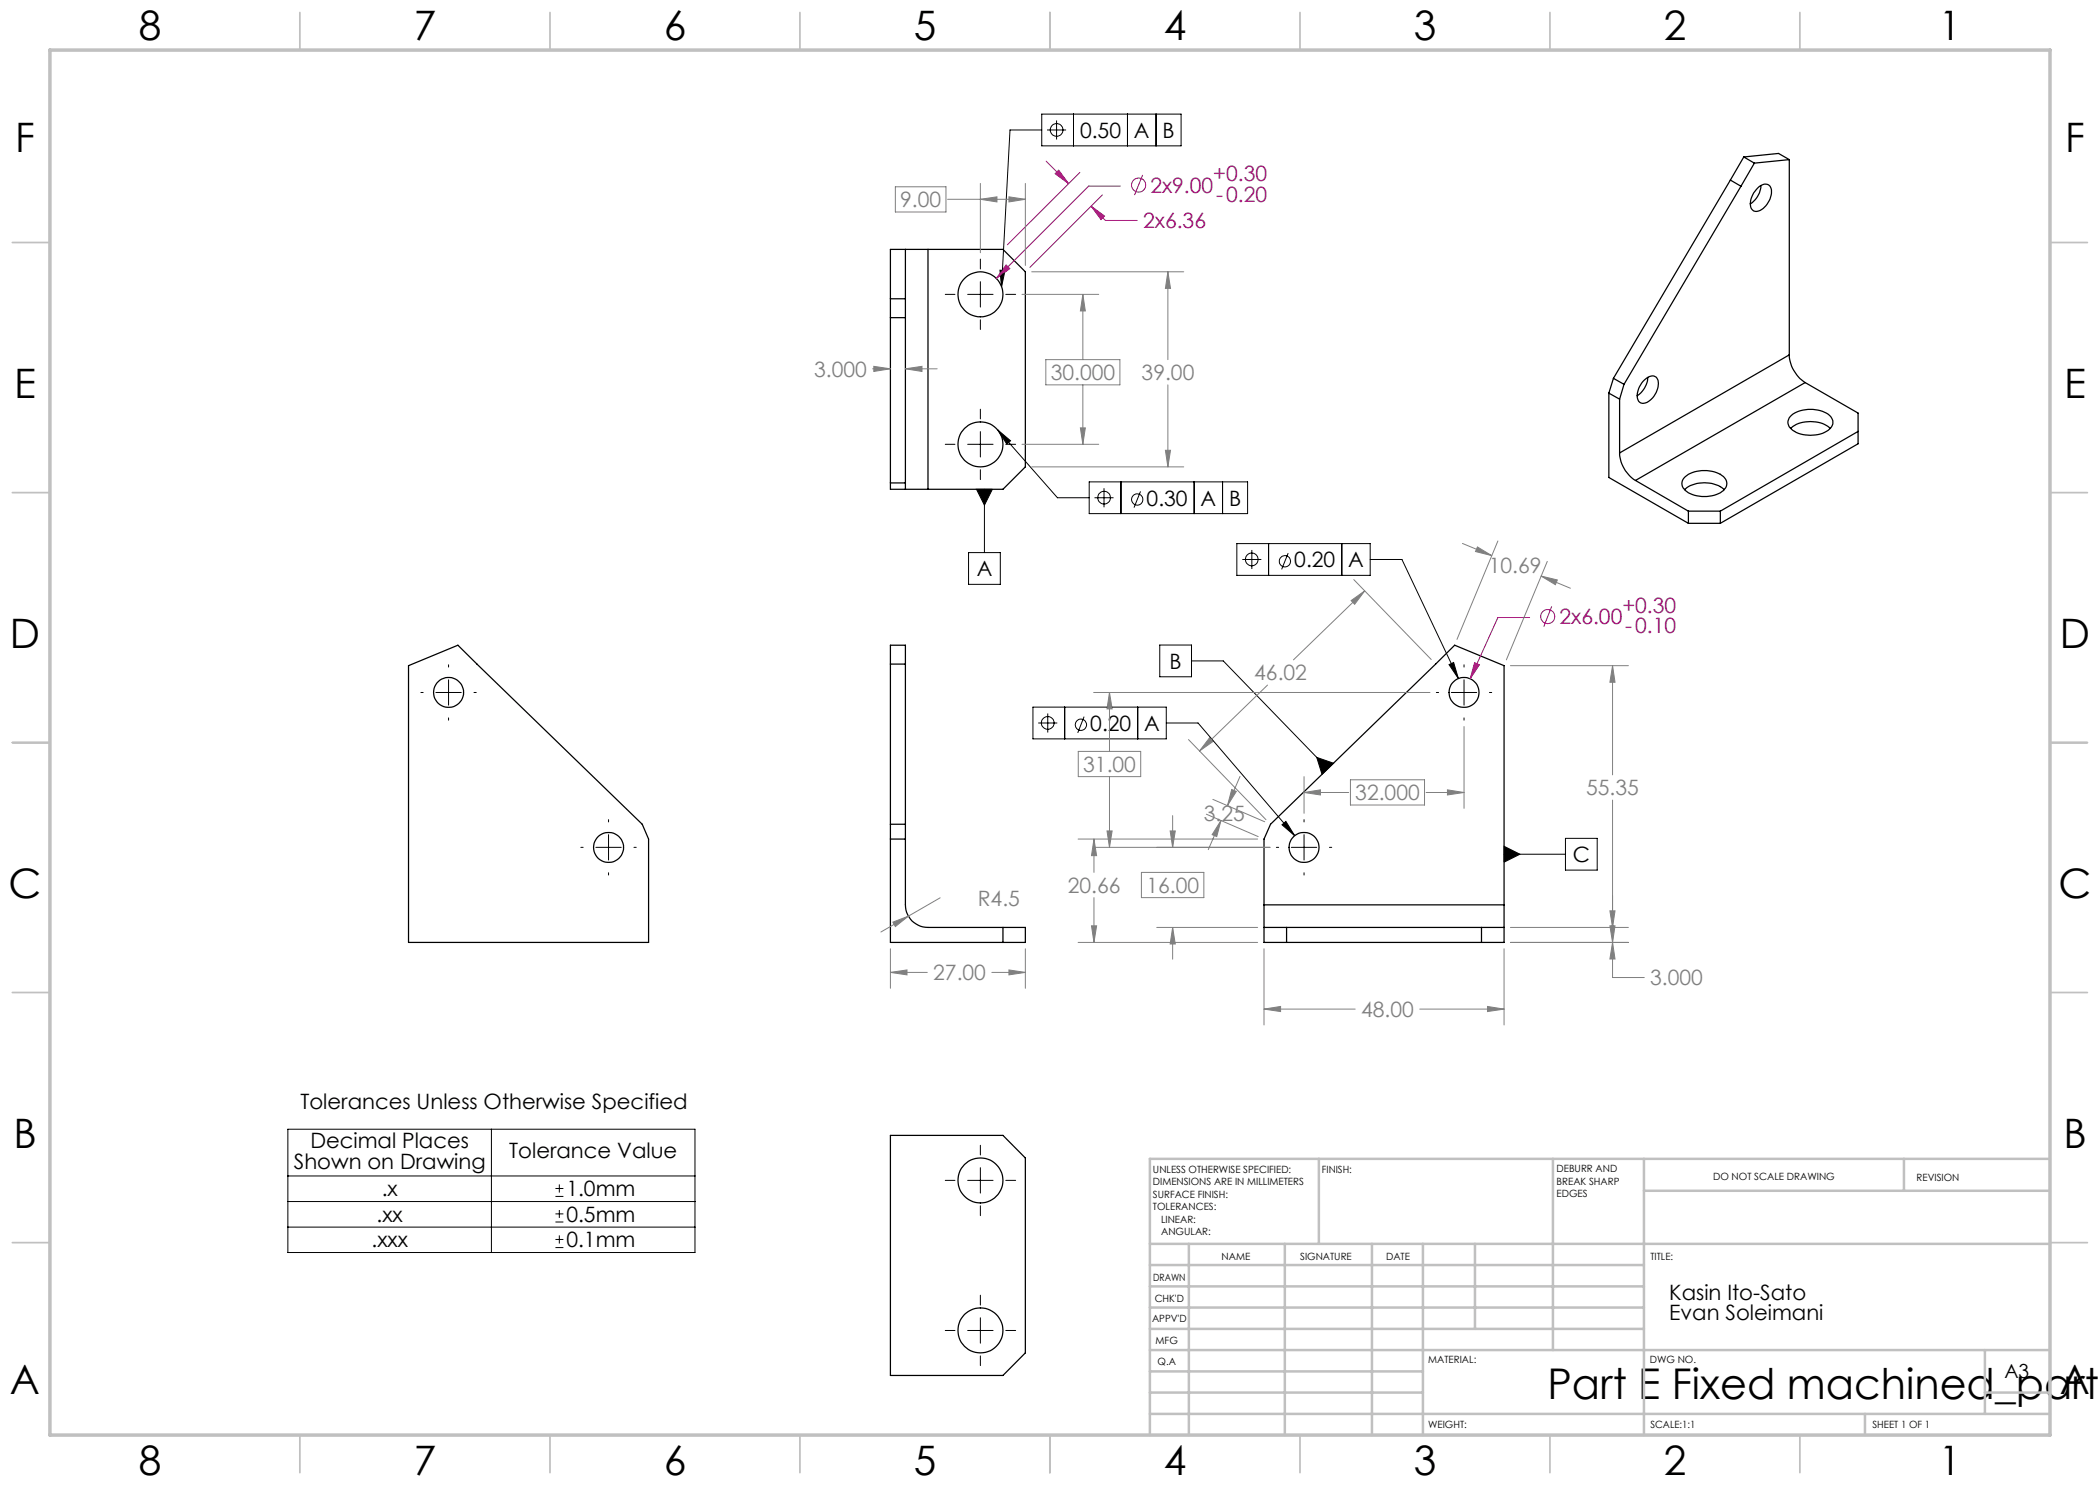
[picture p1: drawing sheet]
<svg xmlns="http://www.w3.org/2000/svg" width="420mm" height="297mm" viewBox="0 0 420 297" stroke-linecap="round" stroke-linejoin="round" font-family="sans-serif">
<g fill="none" stroke="#000" stroke-width=".25">
<path d="M346.1 36l2.1 1.2M346.1 36l-23.4 39.7M348.2 37.2l-23.4 39.7M348.8 31.4l2.1 1.2M348.8 31.4l-2.7 4.6M348.8 31.4l6.9-.7 2.2 1.2M350.9 32.6l-2.7 4.6M351.8 37.4a1.42 1.42 0 0 1 2.4 .3 4.3 4.3 0 0 1-2.7 4.6 1.33 1.33 0 0 1-1.4-1.9 4.9 4.9 0 0 1 1.7-3zM352.2 37.1a4.6 4.6 0 0 1-2.1 3.7M357.9 31.9l-7 .7M357.9 31.9v39.1M178.1 59.8h3"/>
<path d="M181.1 49.9h4.5M181.1 49.9h-3v48h3M181.1 49.9v48M185.6 49.9h15l4.5 4.5v39l-4.5 4.5h-15M185.6 49.9v48M178.1 63.5h3M321.8 78.6l2.1 1.2M321.8 78.6v16.9l15.9 9.2M322.7 75.7l2.1 1.2M322.7 75.7l-.9 2.9M323.9 79.8v10.8M324.8 76.9l-.9 2.9"/>
<path d="M328.9 76a1.67 1.67 0 0 1 2.5-.4 3.7 3.7 0 0 1-1.1 4.2 1.71 1.71 0 0 1-2.6 .5 3.8 3.8 0 0 1 1.2-4.3zM329.6 75.5a4.8 4.8 0 0 1-2.2 3.7M357.9 71a7 7 0 0 0 3.1 5.5M357.9 71l-34 19.6M361 76.5l10.6 6.1v6.2l-27.5 15.9M361 76.5l-33.9 19.6M178.1 96.6h3M181.1 97.9h4.5M323.9 90.6a6.9 6.9 0 0 0 3.2 5.5M327.1 96.1l10.6 6.1M336.8 95.6a6.3 6.3 0 0 1 6.5-1.1 2.39 2.39 0 0 1 2 2.8 4.7 4.7 0 0 1-4.4 2 4.7 4.7 0 0 1-4.4-2l-.1-.9zM336.9 97.9a6.4 6.4 0 0 1 7.9 0"/>
<path d="M358.1 85.7a6.4 6.4 0 0 1 7.9 0M358.3 83.1a6.5 6.5 0 0 1 7.8 .2 1.84 1.84 0 0 1-.8 3 6.7 6.7 0 0 1-7-.5 1.69 1.69 0 0 1 0-2.7zM371.6 86.3l-27.5 15.9M337.7 102.2v2.5M337.7 102.2h6.4M337.7 104.7h6.4M344.1 102.2v2.5M81.7 133.1l9.9-4.1 36.8 35.8 1.3 3v20.7h-48zM178.1 129h3v52a4.5 4.5 0 0 0 4.5 4.5h19.5v3h-27zM178.1 132.8h3M178.1 167.8h3M178.1 164.8h3"/>
<path d="M200.6 185.5v3M252.8 181v4.5M252.8 185.5v3h48v-3M252.8 185.5h48M252.8 181v-13.2l1.3-3 36.8-35.8 9.9 4.1v47.9M252.8 181h48M257.3 185.5v3M296.3 185.5v3M300.8 181v4.5M178.1 227.1h22.5l4.5 4.5v39l-4.5 4.5h-22.5z"/>
<circle cx="196.1" cy="58.9" r="4.5"/>
<circle cx="196.1" cy="88.9" r="4.5"/>
<circle cx="89.7" cy="138.5" r="3"/>
<circle cx="292.8" cy="138.5" r="3"/>
<circle cx="121.7" cy="169.5" r="3"/>
<circle cx="260.8" cy="169.5" r="3"/>
<circle cx="196.1" cy="236.1" r="4.5"/>
<circle cx="196.1" cy="266.1" r="4.5"/>
</g>
<g fill="none" stroke="#a0006e" stroke-width=".2">
<path d="M209.2 32.2l4.5 4.5M211.7 34l2 2.7-2.7-2zM216 34.5l-14.5 14.5M220.5 39l-14.5 14.5M224.1 37.2h-6.4l-18.5 18.5M228.5 35l-1.6 4M201.2 53l.8 .7-2.8 2zM218.2 41.2l2.7 2-.7 .7zM218.2 41.2l2.9 2.9h6.3M294.9 132.5l1 .5-1.9 2.7zM305.9 123.5h-6.3l-5.6 12.2M310.3 121.3l-1.5 4"/>
<circle cx="227.7" cy="37" r="1.41"/>
<circle cx="309.6" cy="123.3" r="1.42"/>
</g>
<g fill="none" stroke="#000" stroke-width=".2">
<path d="M208.4 26h-6.4l-1.7 31.4M208.4 22.8h27.8v6.4h-27.8zM209.4 26h3.8M211.3 24.1v3.8M214.7 22.8v6.4M225.5 22.8v6.4M231.2 22.8v6.4M189.1 58.9h1.9M193.5 58.9h5.1M196.1 51.8v2M196.1 56.3v5.1M200 54l1 .1-.7 3.3z"/>
<path d="M201.2 58.9h1.9M196.1 64v1.9M189.1 88.9h1.9M193.5 88.9h5.1M195.3 97.9h3.2l-1.6 3.1zM196.1 81.8v2M196.1 86.3v5.1M196.1 93.9v2M196.9 97.9v12.6M199.6 86l2.5 2.2-.7 .6zM199.6 86l11.9 13.6h6.3M201.2 88.9h1.9"/>
<path d="M217.8 96.4h31.7v6.3h-31.7zM218.9 99.6h3.8M220.8 97.6v3.9M224.2 96.4v6.3M228.1 98.3l-1.3 3.2M238.8 96.4v6.3M244.5 96.4v6.3M193.7 110.5h6.4v6.4h-6.4zM247.4 108.7h26.6v6.4h-26.6zM248.5 111.9h3.8M250.4 110v3.8M253.7 108.7v6.4"/>
<path d="M257.6 110.6l-1.3 3.3M268.4 108.7v6.4M274 111.9h6.4l11.3 23.8M84.2 138.5h.4M87.2 138.5h5.1M89.7 133v.4M89.7 136v5M94.8 138.5h.4M232 129h6.3v6.4h-6.3zM238.3 132.2h6.4l20.8 21.5M287.3 138.5h.4M289.8 132.9l.9-.4 1 3.2z"/>
<path d="M290.3 138.5h5M292.8 133v.4M292.8 136v5M297.9 138.5h.4M89.7 143.6v.4M206.6 141.4h26.7v6.4h-26.7zM207.6 144.6h3.9M209.5 142.7v3.8M212.9 141.4v6.4M216.8 143.3l-1.3 3.3M227.5 141.4v6.4M233.3 144.6h6.3l19.3 22.5"/>
<path d="M263.3 151.5l3.4 1.1-2.3 2.3zM292.8 143.6v.4M116.2 169.5h.4M119.2 169.5h5M121.7 163.9v.5M121.7 166.9v5.1M121.7 174.6v.4M126.8 169.5h.4M255.3 169.5h.4M256.4 165l.8-.7 1.7 2.8zM258.3 169.5h5M260.8 163.9v.5"/>
<path d="M260.8 166.9v5.1M260.8 174.6v.4M265.9 169.5h.4M300.8 169.3l3.2 1.5-3.2 1.6zM300.8 170.8h12.3M313.1 167.7h6.3v6.3h-6.3zM57.6 225.8h81.4v24.7h-81.4zM57.6 235.2h81.4M98.3 225.8v24.7M111.1 239.3h1.6M111.1 237.7h1.6M111.9 236.9v1.6"/>
<path d="M189.1 236.1h1.9M193.5 236.1h5.1M196.1 229.1v1.9M196.1 233.5v5.1M201.2 236.1h1.9M57.6 240.3h81.4M57.6 245.4h81.4M111.1 244.4h1.6M111.1 242.8h1.6M111.1 249.5h1.6M111.1 247.9h1.6M111.9 242v1.6"/>
<path d="M111.9 247.1v1.6M196.1 241.2v1.9M196.1 259v2M189.1 266.1h1.9M193.5 266.1h5.1M196.1 263.6v5M196.1 271.2v1.9M201.2 266.1h1.9"/>
<circle cx="211.3" cy="26" r="1.27"/>
<circle cx="220.8" cy="99.5" r="1.27"/>
<circle cx="227.4" cy="99.9" r="1.13"/>
<circle cx="250.4" cy="111.9" r="1.28"/>
<circle cx="257" cy="112.3" r="1.14"/>
<circle cx="209.6" cy="144.6" r="1.27"/>
<circle cx="216.2" cy="144.9" r="1.13"/>
</g>
<g fill="none" stroke="#808080" stroke-width=".2">
<path d="M179.1 37.4h10.1v5h-10.1zM189.5 39.9h15.6M196.1 39.9l3.3-.5v1zM196.1 36.7v13.8M201.8 39.4l3.3 .5-3.3 .5zM205.1 36.7v16.4M204.4 58.9h15.3M206.3 54.4h30.4M216.6 58.9l.5 3.3h-1zM216.6 58.9v13M233.6 54.4l.5 3.3h-1zM233.6 54.4v17.5"/>
<path d="M174.5 73.8h3.6M174.8 73.3l3.3 .5-3.3 .5zM181.1 73.8l3.3-.5v1zM181.1 73.8h6.3M209.2 71.9h14.8v5.1h-14.8zM216.6 77v11.9M233.6 77v16.4M204.4 88.9h15.3M206.3 93.4h30.4M216.1 85.6h1l-.5 3.3zM233.1 90.1h1l-.5 3.3zM270.8 115.9l15.4 16"/>
<path d="M272.9 118.2l-14.2 13.8M292.5 108.7l5.8 2.4M295.5 109.4l2.8 1.7-3.2-.8zM299.6 108.2l-8.2 19.7M308.2 115.2l3.3 .8-.4 .9zM308.2 115.2l5.9 2.4M309.5 112.3l-8.2 19.7M218.7 138.5h67.3M221.9 138.5l.5 3.3h-1zM221.9 138.5v11.8M253.5 137l-13.6 13.2M270.2 120.1l2.7-1.9-2 2.7z"/>
<path d="M302.1 133.1h23.6M322.5 133.1l.5 3.4h-1zM322.5 133.1v21.9M215.7 150.3h12.4v5h-12.4zM221.9 155.3v14.2M237.7 147.9l15.5 16M241.9 147.5l.7 .8-2.7 1.9zM242.6 159.9l10.3 4.5M246.3 157.9l1 .4-1.8 2.8zM248 155.3l-2.5 5.8M260.8 158.5l3.3-.5v1zM260.8 155.3v7.4"/>
<path d="M260.8 158.5h8.9M270.1 156h14.8v5h-14.8zM285.2 158.5h7.6M289.5 158l3.3 .5-3.3 .5zM292.8 145.3v16.4M188 179.6l-6.3 3.6M215.6 167.8h35.9M218.7 169.5h35.3M218.8 167.8l.5 3.3h-1zM218.8 167.8v6.7M218.8 179.5v9M221.4 166.2h1l-.5 3.3z"/>
<path d="M228.3 174.5h12.5v5h-12.5zM234 166.2h1.1l-.6 3.3zM234.5 163.1v6.4M241.3 162.8l10.3 4.5M244.2 164.1l-.9 3.2-.9-.4zM244.2 164.1l-2.5 5.8M322.5 160v35.5h6.4M178.1 194.5l3.3-.5v1zM178.1 189.8v7.9M178.1 194.5h7.4M178.6 184.4l3.1-1.2-2.6 2.1zM181.7 183.2l-5.5 3.2"/>
<path d="M198.4 194.5h6.7M201.8 194l3.3 .5-3.3 .5zM205.1 189.8v7.9M215.6 188.5h35.9M218.3 185.2h1l-.5 3.3zM231.4 185.5h20.1M234.5 185.5l.6 3.3h-1.1zM234.5 185.5v6.3M252.8 189.8v15.2M300.8 189.8v15.2M302.1 185.5h23.6M302.1 188.5h23.6"/>
<path d="M322 182.2h1l-.5 3.3zM322 185.2h1l-.5 3.3zM322.5 188.5l.5 3.3h-1zM252.8 201.8l3.3-.5v1zM252.8 201.8h18.2M284 201.8h16.8M297.5 201.3l3.3 .5-3.3 .5z"/>
</g>
<g fill="none" stroke="#c0c0c0" stroke-width=".35">
<path d="M60 2.5v7.5M110 2.5v7.5M160 2.5v7.5M210 2.5v7.5M260 2.5v7.5M310 2.5v7.5M360 2.5v7.5M2.5 48.5h7.5M410 48.5h7.5M2.5 98.5h7.5M410 98.5h7.5M2.5 148.5h7.5"/>
<path d="M410 148.5h7.5M2.5 198.5h7.5M410 198.5h7.5M2.5 248.5h7.5M410 248.5h7.5M60 287v7.5M110 287v7.5M160 287v7.5M210 287v7.5M260 287v7.5M310 287v7.5M360 287v7.5"/>
</g>
<g fill="none" stroke="#c0c0c0" stroke-width=".5">
<path d="M263.8 231.8v17M310.6 231.8v38.2M328.8 231.8v55.2M328.8 238.2h81.2M380.8 231.8v6.4M410 231.8h-180v55.2M230 248.8h180M230 257.3h98.8M230 253h98.8M237.8 248.8v38.2M257 248.8v38.2M274.4 248.8v38.2"/>
<path d="M284.6 248.8v38.2M295 248.8v17M230 265.8h98.8M230 261.5h98.8M230 278.5h54.6M230 274.3h54.6M230 270h180M397 278.5h13M397 270v12.8M230 282.8h180M373 282.8v4.2"/>
</g>
<path d="M10 10h400v277h-400z" fill="none" stroke="#c0c0c0" stroke-width=".7"/>
<path d="M256.4 165l.8-.7 1.7 2.8zM289.8 132.9l.9-.4 1 3.2zM263.3 151.5l1.1 3.4 2.3-2.3zM300.8 169.3l3.2 1.5-3.2 1.6zM200 54l1 .1-.7 3.3zM199.6 86l2.5 2.2-.7 .6zM195.3 97.9l1.6 3.1 1.6-3.1z" fill="#000"/>
<path d="M294.9 132.5l-.9 3.2 1.9-2.7zM218.2 41.2l2.7 2-.7 .7zM211.7 34l2 2.7-2.7-2zM201.2 53l-2 2.7 2.8-2z" fill="#a0006e"/>
<path d="M178.6 184.4l.5 .9 2.6-2.1zM178.1 194.5l3.3-.5v1zM201.8 194l3.3 .5-3.3 .5zM234.5 185.5l.6 3.3h-1.1zM234 166.2h1.1l-.6 3.3zM260.8 158.5l3.3-.5v1zM289.5 158l3.3 .5-3.3 .5zM221.4 166.2h1l-.5 3.3zM221.9 138.5l.5 3.3h-1zM322 182.2h1l-.5 3.3zM322.5 188.5l.5 3.3h-1zM252.8 201.8l3.3-.5v1zM297.5 201.3l3.3 .5-3.3 .5zM322.5 133.1l.5 3.4h-1zM322 185.2h1l-.5 3.3zM218.3 185.2h1l-.5 3.3zM218.8 167.8l.5 3.3h-1zM244.2 164.1l-.9 3.2-.9-.4zM246.3 157.9l1 .4-1.8 2.8zM295.5 109.4l2.8 1.7-3.2-.8zM308.2 115.2l3.3 .8-.4 .9zM241.9 147.5l.7 .8-2.7 1.9zM270.2 120.1l2.7-1.9-2 2.7zM233.1 90.1h1l-.5 3.3zM233.6 54.4l.5 3.3h-1zM216.6 58.9l.5 3.3h-1zM216.1 85.6h1l-.5 3.3zM196.1 39.9l3.3-.5v1zM201.8 39.4l3.3 .5-3.3 .5zM174.8 73.3l3.3 .5-3.3 .5zM181.1 73.8l3.3-.5v1z" fill="#808080"/>
<text font-size="8.5" x="309.5" y="279.7">Part E Fixed machined_part</text>
<g font-size="8.1">
<text x="27.7" y="8">8</text>
<text x="82.7" y="8">7</text>
<text x="132.7" y="8">6</text>
<text x="182.7" y="8">5</text>
<text x="232.7" y="8">4</text>
<text x="282.7" y="8">3</text>
<text x="332.7" y="8">2</text>
<text x="387.7" y="8">1</text>
<text x="3" y="30.4">F</text>
<text x="413" y="30.4">F</text>
<text x="2.8" y="79.6">E</text>
<text x="412.8" y="79.6">E</text>
<text x="2" y="129.6">D</text>
<text x="412" y="129.6">D</text>
<text x="1.7" y="179.6">C</text>
<text x="411.7" y="179.6">C</text>
<text x="2.7" y="229.6">B</text>
<text x="412.7" y="229.6">B</text>
<text x="2" y="278.9">A</text>
<text x="412" y="278.9">A</text>
<text x="27.7" y="295">8</text>
<text x="82.7" y="295">7</text>
<text x="132.7" y="295">6</text>
<text x="182.7" y="295">5</text>
<text x="232.7" y="295">4</text>
<text x="282.7" y="295">3</text>
<text x="332.7" y="295">2</text>
<text x="387.7" y="295">1</text>
</g>
<g font-size="4.2">
<text x="216" y="27.6">0.50</text>
<text x="226.8" y="27.6">A</text>
<text x="232.5" y="27.6">B</text>
<text x="229.3" y="101.1">0.30</text>
<text x="240.1" y="101.1">A</text>
<text x="245.8" y="101.1">B</text>
<text x="258.9" y="113.5">0.20</text>
<text x="269.7" y="113.5">A</text>
<text x="195.4" y="115.3">A</text>
<text x="233.9" y="133.8">B</text>
<text x="218.1" y="146.2">0.20</text>
<text x="228.8" y="146.2">A</text>
<text x="314.6" y="172.4">C</text>
<text x="60.1" y="221.9">Tolerances Unless Otherwise Specified</text>
<text x="58.8" y="233.8">Shown on Drawing</text>
<text x="62.1" y="229.6">Decimal Places</text>
<text x="101.8" y="231.6">Tolerance Value</text>
<text x="76.3" y="239.3">.x</text>
<text x="113.3" y="239.3">1.0mm</text>
<text x="75.3" y="244.4">.xx</text>
<text x="113.3" y="244.4">0.5mm</text>
<text x="74.3" y="249.5">.xxx</text>
<text x="113.3" y="249.5">0.1mm</text>
<text x="333.8" y="259.9">Kasin Ito-Sato</text>
<text x="333.8" y="264.1">Evan Soleimani</text>
</g>
<g font-size="4.2" fill="#808080">
<text x="180" y="41.5">9.00</text>
<text x="162.8" y="75.4">3.000</text>
<text x="210.1" y="76">30.000</text>
<text x="228.3" y="76">39.00</text>
<text x="297.8" y="114.6">10.69</text>
<text x="250.8" y="136.1">46.02</text>
<text x="216.6" y="154.4">31.00</text>
<text x="271.1" y="160.1">32.000</text>
<text x="317.2" y="159.1">55.35</text>
<text x="240.8" y="164.1">3.25</text>
<text x="213.5" y="178.6">20.66</text>
<text x="229.3" y="178.6">16.00</text>
<text x="195.6" y="181.2">R4.5</text>
<text x="186.6" y="196.1">27.00</text>
<text x="330" y="197.1">3.000</text>
<text x="272.2" y="203.4">48.00</text>
</g>
<g font-size="4.2" fill="#a0006e">
<text x="230.1" y="38.5">2x9.00</text>
<text x="242.7" y="36.3">+0.30</text>
<text x="243.2" y="40.4">-0.20</text>
<text x="228.6" y="45.7">2x6.36</text>
<text x="311.9" y="124.8">2x6.00</text>
<text x="324.5" y="122.6">+0.30</text>
<text x="325.1" y="126.7">-0.10</text>
</g>
<text font-size="3.9" x="400.9" y="275.5">A3</text>
<g font-size="2">
<text x="230.6" y="234.6">UNLESS OTHERWISE SPECIFIED:</text>
<text x="230.6" y="237.1">DIMENSIONS ARE IN MILLIMETERS</text>
<text x="230.6" y="239.6">SURFACE FINISH:</text>
<text x="264.4" y="234.6">FINISH:</text>
<text x="311.3" y="234.5">DEBURR AND</text>
<text x="311.3" y="237">BREAK SHARP</text>
<text x="311.3" y="239.5">EDGES</text>
<text x="342.6" y="236">DO NOT SCALE DRAWING</text>
<text x="383.3" y="236.2">REVISION</text>
<text x="230.6" y="242.1">TOLERANCES:</text>
<text x="232.2" y="244.6">LINEAR:</text>
<text x="232.2" y="247.1">ANGULAR:</text>
<text x="244.3" y="252">NAME</text>
<text x="260" y="251.9">SIGNATURE</text>
<text x="277.2" y="251.9">DATE</text>
<text x="330.1" y="251.9">TITLE:</text>
<text x="230.6" y="256.1">DRAWN</text>
<text x="230.9" y="260.3">CHK'D</text>
<text x="230.4" y="264.4">APPV'D</text>
<text x="231.1" y="268.8">MFG</text>
<text x="231.5" y="273">Q.A</text>
<text x="285.6" y="272.5">MATERIAL:</text>
<text x="330" y="272.5">DWG NO.</text>
<text x="285.6" y="285.5">WEIGHT:</text>
<text x="330.1" y="285.6">SCALE:1:1</text>
<text x="374.5" y="285.6">SHEET 1 OF 1</text>
</g>
</svg>
